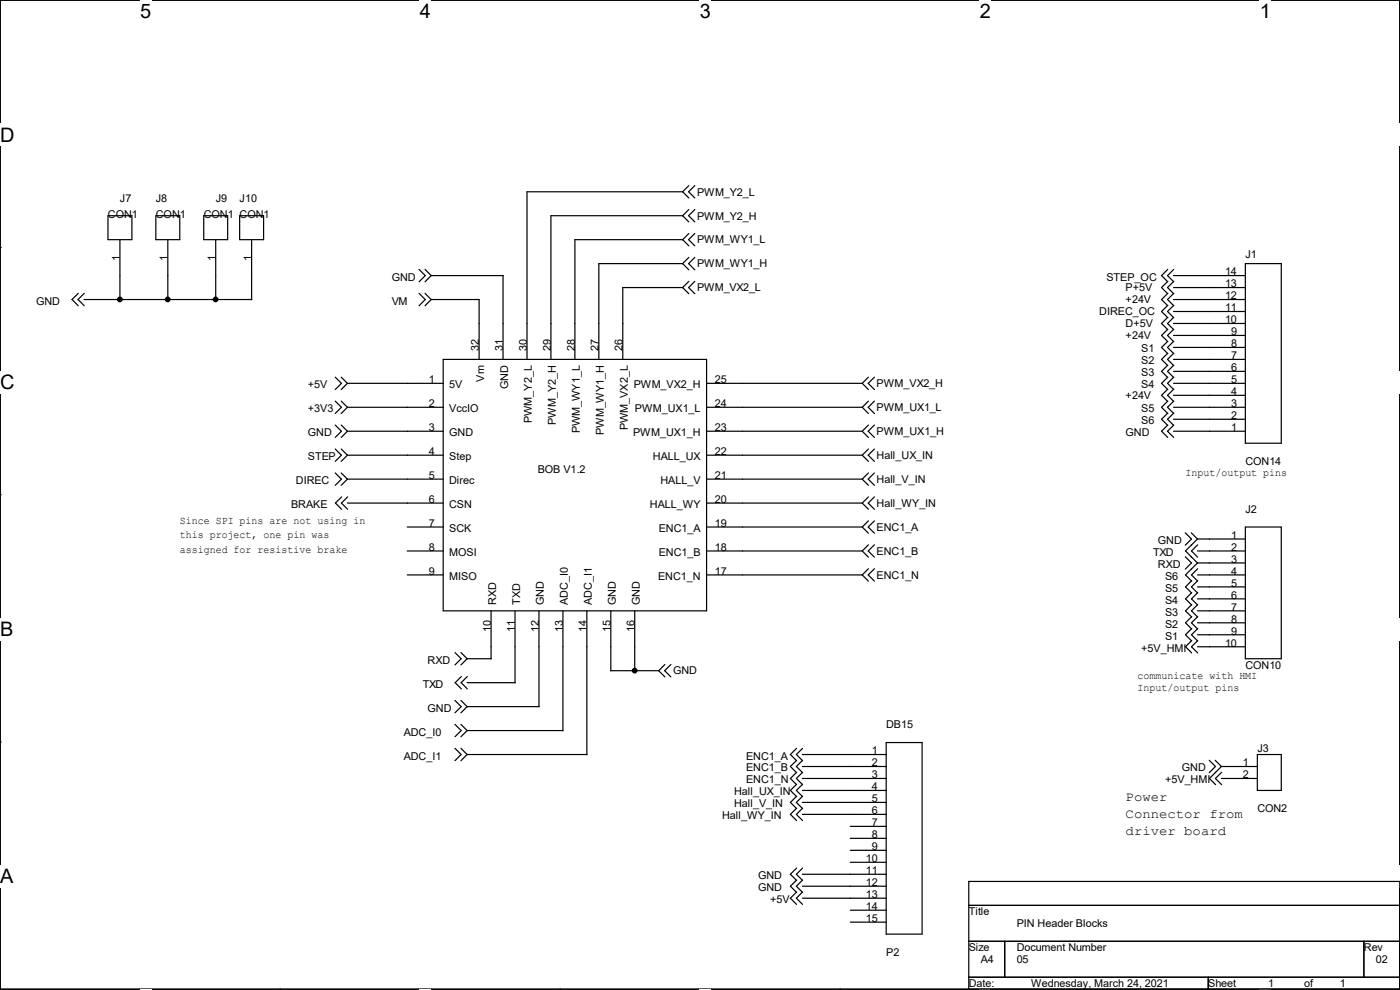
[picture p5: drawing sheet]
<svg xmlns="http://www.w3.org/2000/svg" width="297mm" height="210mm" viewBox="0 0 297 210" stroke-linecap="round" stroke-linejoin="round" font-family="sans-serif">
<path d="M0 0h297v209.8h-297z" fill="none" stroke="#000" stroke-width=".25"/>
<g fill="#fff">
<path d="M29.7 0h2.4v4.8h-2.4z"/>
<path d="M29.7 209.8h2.4v.2h-2.4z"/>
</g>
<path d="M59.4 0h.1M59.4 209.8h.1" fill="none" stroke="#000" stroke-width=".25"/>
<g fill="#fff">
<path d="M89.1 0h2.3v4.8h-2.3z"/>
<path d="M89.1 209.8h2.3v.2h-2.3z"/>
</g>
<path d="M118.8 0h.1M118.8 209.8h.1" fill="none" stroke="#000" stroke-width=".25"/>
<g fill="#fff">
<path d="M148.5 0h2.3v4.8h-2.3z"/>
<path d="M148.5 209.8h2.3v.2h-2.3z"/>
</g>
<path d="M178.2 0h.1M178.2 209.8h.1" fill="none" stroke="#000" stroke-width=".25"/>
<g fill="#fff">
<path d="M207.9 0h2.3v4.8h-2.3z"/>
<path d="M207.9 209.8h2.3v.2h-2.3z"/>
</g>
<path d="M237.6 0h.1M237.6 209.8h.1" fill="none" stroke="#000" stroke-width=".25"/>
<g fill="#fff">
<path d="M267.3 0h2.3v4.8h-2.3z"/>
<path d="M267.3 209.8h2.3v.2h-2.3z"/>
<path d="M0 26.2h3.1v4.8h-3.1z"/>
<path d="M297 26.2v4.8z"/>
<path d="M0 78.7h3.1v4.7h-3.1z"/>
<path d="M297 78.7v4.7z"/>
</g>
<path d="M0 52.5h.1M297 52.5h.1" fill="none" stroke="#000" stroke-width=".25"/>
<g fill="#fff">
<path d="M0 131.1h2.9v4.8h-2.9z"/>
<path d="M297 131.1v4.8z"/>
</g>
<path d="M0 104.9h.1M297 104.9h.1" fill="none" stroke="#000" stroke-width=".25"/>
<g fill="#fff">
<path d="M0 183.6h2.9v4.7h-2.9z"/>
<path d="M296.9 183.6h.1v4.7h-.1z"/>
</g>
<g fill="none" stroke="#000" stroke-width=".25">
<path d="M146.1 39.4l-1.3 1.3M147.4 39.4l-1.3 1.3 1.3 1.3M22.9 45.8h5.1v5h-5.1zM25.4 50.8v12.8M33.1 45.8h5v5h-5zM35.6 50.8v12.8M43.2 45.8h5.1v5h-5.1zM45.8 50.8v12.8M50.8 45.8h5.1v5h-5.1zM53.4 50.8v12.8M88.9 57.1l1.3 1.4-1.3 1.3M90.2 57.1l1.3 1.4"/>
<path d="M91.5 58.5l-1.3 1.3M91.5 58.5h15.3M106.7 58.5v17.7M144.8 55.9l1.3 1.3M144.8 50.8l1.3 1.4M144.8 45.8l1.3 1.3M144.8 40.7l1.3 1.3M144.9 45.8h-28v30.4M144.9 50.8h-22.9v25.4M144.9 55.9h-17.9v20.3M144.9 40.7h-33.1v35.5M146.1 59.7l-1.3 1.3"/>
<path d="M146.1 54.6l-1.3 1.3M146.1 49.5l-1.3 1.3M146.1 44.4l-1.3 1.4M147.4 59.7l-1.3 1.3 1.3 1.3M147.4 54.6l-1.3 1.3 1.3 1.3M147.4 49.5l-1.3 1.3 1.3 1.4M147.4 44.4l-1.3 1.4 1.3 1.3M247.7 57.1l-1.3 1.4 1.3 1.3M247.7 59.7l-1.3 1.3 1.3 1.3M249 58.5h15.2M249 57.1l-1.3 1.4 1.3 1.3M249 59.7l-1.3 1.3 1.3 1.3"/>
<path d="M264.2 55.9h7.6v38.1h-7.6zM16.6 62.2l-1.3 1.3 1.3 1.4M17.8 63.5h35.6M17.9 62.2l-1.3 1.3 1.3 1.4M88.9 62.2l1.3 1.3-1.3 1.4M90.2 62.2l1.3 1.3M91.5 63.5l-1.3 1.4M91.5 63.5h10.2M94 76.2h55.9v53.4h-55.9zM101.6 63.5v12.7M144.8 61l1.3 1.3M144.9 61h-12.8v15.2"/>
<path d="M247.7 62.2l-1.3 1.3 1.3 1.4M247.7 64.8l-1.3 1.3 1.3 1.3M247.7 67.3l-1.3 1.3 1.3 1.3M247.7 69.8l-1.3 1.4 1.3 1.3M247.7 72.4l-1.3 1.3 1.3 1.3M247.7 74.9l-1.3 1.3 1.3 1.4M247.7 77.5l-1.3 1.3 1.3 1.3M249 76.2h15.2M249 78.8h15.2M249 73.7h15.2M249 71.2h15.2M249 68.6h15.2"/>
<path d="M249 66.1h15.2M249 63.5h15.2M249 61h15.2M249 62.2l-1.3 1.3 1.3 1.4M249 64.8l-1.3 1.3 1.3 1.3M249 67.3l-1.3 1.3 1.3 1.3M249 69.8l-1.3 1.4 1.3 1.3M249 72.4l-1.3 1.3 1.3 1.3M249 74.9l-1.3 1.3 1.3 1.4M249 77.5l-1.3 1.3 1.3 1.3M71.1 90.2l1.3 1.3-1.3 1.3M71.1 95.2l1.3 1.4-1.3 1.3"/>
<path d="M71.1 85.1l1.3 1.3-1.3 1.3M71.1 80l1.3 1.3-1.3 1.3M72.4 90.2l1.3 1.3M72.4 95.2l1.3 1.4M72.4 85.1l1.3 1.3M72.4 80l1.3 1.3M73.7 91.5l-1.3 1.3M73.7 96.6l-1.3 1.3M73.7 86.4l-1.3 1.3M73.7 81.3l-1.3 1.3M73.7 81.3h20.3M73.7 86.4h20.3"/>
<path d="M73.7 91.5h20.3M73.7 96.6h20.3M149.9 81.3h33.1M149.9 86.4h33.1M149.9 91.5h33.1M149.9 96.6h33.1M184.2 80l-1.3 1.3 1.3 1.3M184.2 85.1l-1.3 1.3 1.3 1.3M184.2 90.2l-1.3 1.3 1.3 1.3M184.2 95.2l-1.3 1.4 1.3 1.3M185.5 80l-1.3 1.3 1.3 1.3M185.5 85.1l-1.3 1.3 1.3 1.3"/>
<path d="M185.5 90.2l-1.3 1.3 1.3 1.3M185.5 95.2l-1.3 1.4 1.3 1.3M247.7 80l-1.3 1.3 1.3 1.3M247.7 82.5l-1.3 1.4 1.3 1.3M247.7 85.1l-1.3 1.3 1.3 1.3M247.7 87.6l-1.3 1.3 1.3 1.4M247.7 90.2l-1.3 1.3 1.3 1.3M249 81.3h15.2M249 86.4h15.2M249 91.5h15.2M249 88.9h15.2M249 83.9h15.2"/>
<path d="M249 80l-1.3 1.3 1.3 1.3M249 82.5l-1.3 1.4 1.3 1.3M249 85.1l-1.3 1.3 1.3 1.3M249 87.6l-1.3 1.3 1.3 1.4M249 90.2l-1.3 1.3 1.3 1.3M71.1 100.3l1.3 1.3-1.3 1.4M72.4 100.3l1.3 1.3M72.5 105.4l-1.3 1.3 1.3 1.3M73.7 101.6l-1.3 1.4M73.7 101.6h20.3M73.7 106.7h20.3M73.7 105.4l-1.3 1.3 1.3 1.3"/>
<path d="M86.4 111.8h7.6M86.4 116.9h7.6M149.9 111.8h33.1M149.9 116.9h33.1M149.9 101.6h33.1M149.9 106.7h33.1M184.2 110.5l-1.3 1.3 1.3 1.3M184.2 115.6l-1.3 1.3 1.3 1.3M184.2 100.3l-1.3 1.3 1.3 1.4M184.2 105.4l-1.3 1.3 1.3 1.3M185.5 110.5l-1.3 1.3 1.3 1.3M185.5 115.6l-1.3 1.3 1.3 1.3"/>
<path d="M185.5 100.3l-1.3 1.3 1.3 1.4M185.5 105.4l-1.3 1.3 1.3 1.3M251.5 118.1l1.3 1.3-1.3 1.3M251.5 113l1.3 1.3-1.3 1.4M252.7 113l1.3 1.3M254 119.4l-2.5 2.6 1.3 1.3M254 114.3l-2.5 2.6 2.5 2.5M254 114.3h10.2M254 116.9h10.2M254 119.4h10.2M254.1 115.6l-1.3 1.3 1.3 1.3M264.2 111.8h7.6v27.9h-7.6z"/>
<path d="M86.4 122h7.6M96.5 138.4l1.3 1.3-1.3 1.4M97.8 138.4l1.3 1.3M99.1 139.7l-1.3 1.4M99.1 139.7h5.1M104.2 129.6v10.2M109.3 129.6v15.3M114.3 129.6v20.3M119.4 129.6v25.4M124.5 129.6v30.5M129.6 129.6v12.7h10.2M134.7 129.6v12.7"/>
<path d="M149.9 122h33.1M184.2 120.6l-1.3 1.4 1.3 1.3M185.5 120.6l-1.3 1.4 1.3 1.3M252.8 135.9l-1.3 1.3 1.3 1.3M252.8 123.2l-1.3 1.3 1.3 1.3M252.8 128.3l-1.3 1.3 1.3 1.3M252.8 125.7l-1.3 1.3 1.3 1.4M252.8 133.3l-1.3 1.4 1.3 1.3M252.8 130.8l-1.3 1.3 1.3 1.3M254 122h10.2M254 124.5h10.2M254 127h10.2"/>
<path d="M254 129.6h10.2M254 132.1h10.2M254 134.7h10.2M254 137.2h10.2M254.1 135.9l-1.3 1.3 1.3 1.3M254.1 123.2l-1.3 1.3 1.3 1.3M254.1 128.3l-1.3 1.3 1.3 1.3M254.1 125.7l-1.3 1.3 1.3 1.4M254.1 133.3l-1.3 1.4 1.3 1.3M254.1 130.8l-1.3 1.3 1.3 1.3M254.1 120.6l-1.3 1.4 1.3 1.3M0 157.4h.1"/>
<path d="M96.5 148.6l1.3 1.3-1.3 1.3M96.5 153.7l1.3 1.3-1.3 1.3M96.5 158.7l1.3 1.4-1.3 1.3M97.8 148.6l1.3 1.3M97.8 153.7l1.3 1.3M97.8 158.7l1.3 1.4M97.9 143.5l-1.3 1.3 1.3 1.3M99.1 149.9l-1.3 1.3M99.1 155l-1.3 1.3M99.1 149.9h15.3M99.1 155h20.4M99.1 144.8h10.2"/>
<path d="M99.1 143.5l-1.3 1.3 1.3 1.3M141.1 141l-1.4 1.3 1.4 1.3M142.3 141l-1.3 1.3 1.3 1.3M169 158.7l-1.3 1.4 1.3 1.3M170.3 158.7l-1.3 1.4 1.3 1.3M188 157.5h7.6v40.7h-7.6zM297 157.4h.1M99.1 160.1l-1.3 1.3M99.1 160.1h25.4M169 168.9l-1.3 1.3 1.3 1.3M169 161.3l-1.3 1.3 1.3 1.3M169 163.8l-1.3 1.3 1.3 1.4"/>
<path d="M169 166.4l-1.3 1.3 1.3 1.3M169 171.4l-1.3 1.4 1.3 1.3M170.2 160.1h17.8M170.2 162.6h17.8M170.2 165.1h17.8M170.2 167.7h17.8M170.2 170.2h17.8M170.2 172.8h17.8M170.3 166.4l-1.3 1.3 1.3 1.3M170.3 168.9l-1.3 1.3 1.3 1.3M170.3 161.3l-1.3 1.3 1.3 1.3M170.3 163.8l-1.3 1.3 1.3 1.4"/>
<path d="M170.3 171.4l-1.3 1.4 1.3 1.3M180.4 175.3h7.6M180.4 177.8h7.6M256.5 161.3l1.4 1.3-1.4 1.3M257.8 161.3l1.3 1.3M259.1 162.6l-2.5 2.5 1.3 1.4M259.1 162.6h7.6M259.1 165.1h7.6M259.2 163.8l-1.3 1.3 1.3 1.4M266.7 160.1h5.1v7.6h-5.1zM169 186.7l-1.3 1.3 1.3 1.3M169 189.2l-1.3 1.3 1.3 1.4"/>
<path d="M169 184.1l-1.3 1.4 1.3 1.3M170.2 185.5h17.8M170.2 188h17.8M170.2 190.5h17.8M170.3 186.7l-1.3 1.3 1.3 1.3M170.3 189.2l-1.3 1.3 1.3 1.4M170.3 184.1l-1.3 1.4 1.3 1.3M180.4 180.4h7.6M180.4 182.9h7.6M180.4 193.1h7.6M180.4 195.6h7.6M205.5 187h91.5v22.8h-91.5z"/>
<path d="M205.5 192.1h91.5M205.5 199.7h91.5M213.1 199.7v7.6M289.3 199.7v7.6M205.5 207.3h91.5M256.3 207.3v2.5"/>
</g>
<g fill="#000" stroke="#000" stroke-width=".25">
<circle cx="25.4" cy="63.5" r=".49"/>
<circle cx="35.6" cy="63.5" r=".49"/>
<circle cx="45.7" cy="63.5" r=".49"/>
<circle cx="134.6" cy="142.3" r=".49"/>
</g>
<g font-size="4.2">
<text x="29.7" y="3.9">5</text>
<text x="89.1" y="3.9">4</text>
<text x="148.5" y="3.9">3</text>
<text x="207.9" y="3.9">2</text>
<text x="267.3" y="3.9">1</text>
<text x="0" y="30.1">D</text>
<text x="0" y="82.5">C</text>
<text x="0" y="135">B</text>
<text x="0" y="187.4">A</text>
<text x="297" y="187.4">A</text>
</g>
<g font-size="2.8">
<text x="238.8" y="169.9">Power</text>
<text x="238.8" y="173.5">Connector from</text>
<text x="238.8" y="177">driver board</text>
</g>
<g font-size="2.3">
<text x="147.9" y="41.5">PWM_Y2_L</text>
<text x="22.9" y="46.3">CON1</text>
<text x="25.4" y="42.8">J7</text>
<text x="33.1" y="42.8">J8</text>
<text x="33.1" y="46.3">CON1</text>
<text x="43.2" y="46.3">CON1</text>
<text x="45.8" y="42.8">J9</text>
<text x="50.8" y="42.8">J10</text>
<text x="50.8" y="46.3">CON1</text>
<text x="147.9" y="46.6">PWM_Y2_H</text>
<text x="147.9" y="51.6">PWM_WY1_L</text>
<text x="25.4" y="55.3" transform="rotate(-90 25.4 55.3)">1</text>
<text x="35.6" y="55.3" transform="rotate(-90 35.6 55.3)">1</text>
<text x="45.7" y="55.3" transform="rotate(-90 45.7 55.3)">1</text>
<text x="53.3" y="55.3" transform="rotate(-90 53.3 55.3)">1</text>
<text x="83.1" y="59.5">GND</text>
<text x="147.9" y="56.7">PWM_WY1_H</text>
<text x="234.7" y="59.5">STEP_OC</text>
<text x="259.9" y="58.4">14</text>
<text x="264.2" y="54.7">J1</text>
<text x="7.7" y="64.6">GND</text>
<text x="83.1" y="64.6">VM</text>
<text x="147.9" y="61.8">PWM_VX2_L</text>
<text x="238.8" y="64.3">+24V</text>
<text x="238.8" y="61.8">P+5V</text>
<text x="259.9" y="63.5">12</text>
<text x="259.9" y="61">13</text>
<text x="233.2" y="66.9">DIREC_OC</text>
<text x="238.8" y="69.4">D+5V</text>
<text x="238.8" y="72">+24V</text>
<text x="259.9" y="68.6">10</text>
<text x="259.9" y="66">11</text>
<text x="261.2" y="71.1">9</text>
<text x="101.6" y="74.5" transform="rotate(-90 101.6 74.5)">32</text>
<text x="106.7" y="74.5" transform="rotate(-90 106.7 74.5)">31</text>
<text x="111.8" y="74.5" transform="rotate(-90 111.8 74.5)">30</text>
<text x="116.8" y="74.5" transform="rotate(-90 116.8 74.5)">29</text>
<text x="121.9" y="74.5" transform="rotate(-90 121.9 74.5)">28</text>
<text x="127" y="74.5" transform="rotate(-90 127 74.5)">27</text>
<text x="132.1" y="74.5" transform="rotate(-90 132.1 74.5)">26</text>
<text x="242.1" y="74.8">S1</text>
<text x="242.1" y="77.3">S2</text>
<text x="261.2" y="76.2">7</text>
<text x="261.2" y="73.7">8</text>
<text x="65.3" y="82.4">+5V</text>
<text x="91" y="81.3">1</text>
<text x="95.3" y="82.4">5V</text>
<text x="102.7" y="80.9" transform="rotate(-90 102.7 80.9)">Vm</text>
<text x="107.8" y="82.6" transform="rotate(-90 107.8 82.6)">GND</text>
<text x="134.5" y="82.4">PWM_VX2_H</text>
<text x="151.7" y="81.3">25</text>
<text x="186" y="82.1">PWM_VX2_H</text>
<text x="242.1" y="79.8">S3</text>
<text x="242.1" y="82.4">S4</text>
<text x="261.2" y="83.8">4</text>
<text x="261.2" y="81.3">5</text>
<text x="261.2" y="78.7">6</text>
<text x="65.3" y="87.5">+3V3</text>
<text x="91" y="86.4">2</text>
<text x="95.3" y="87.5">VccIO</text>
<text x="112.9" y="89.7" transform="rotate(-90 112.9 89.7)">PWM_Y2_L</text>
<text x="134.7" y="87.5">PWM_UX1_L</text>
<text x="151.7" y="86.4">24</text>
<text x="186" y="87.2">PWM_UX1_L</text>
<text x="238.8" y="84.7">+24V</text>
<text x="242.1" y="87.5">S5</text>
<text x="261.2" y="88.9">2</text>
<text x="261.2" y="86.4">3</text>
<text x="65.3" y="92.5">GND</text>
<text x="91" y="91.4">3</text>
<text x="95.3" y="92.5">GND</text>
<text x="117.9" y="90.1" transform="rotate(-90 117.9 90.1)">PWM_Y2_H</text>
<text x="123" y="91.9" transform="rotate(-90 123 91.9)">PWM_WY1_L</text>
<text x="128.1" y="92.2" transform="rotate(-90 128.1 92.2)">PWM_WY1_H</text>
<text x="133.2" y="91.2" transform="rotate(-90 133.2 91.2)">PWM_VX2_L</text>
<text x="134.3" y="92.5">PWM_UX1_H</text>
<text x="151.7" y="91.4">23</text>
<text x="186" y="92.3">PWM_UX1_H</text>
<text x="238.8" y="92.5">GND</text>
<text x="242.1" y="90">S6</text>
<text x="261.2" y="91.4">1</text>
<text x="65.3" y="97.6">STEP</text>
<text x="91" y="96.5">4</text>
<text x="91" y="101.6">5</text>
<text x="95.3" y="97.6">Step</text>
<text x="114.1" y="100.4">BOB V1.2</text>
<text x="138.5" y="97.6">HALL_UX</text>
<text x="151.7" y="101.6">21</text>
<text x="151.7" y="96.5">22</text>
<text x="186" y="97.4">Hall_UX_IN</text>
<text x="251.5" y="101">Input/output pins</text>
<text x="264.2" y="98.6">CON14</text>
<text x="61.8" y="107.8">BRAKE</text>
<text x="62.8" y="102.7">DIREC</text>
<text x="91" y="106.7">6</text>
<text x="95.3" y="102.7">Direc</text>
<text x="95.3" y="107.8">CSN</text>
<text x="137.9" y="107.8">HALL_WY</text>
<text x="140.1" y="102.7">HALL_V</text>
<text x="151.7" y="106.7">20</text>
<text x="186" y="102.4">Hall_V_IN</text>
<text x="186" y="107.5">Hall_WY_IN</text>
<text x="38.1" y="111.1">Since SPI pins are not using in</text>
<text x="91" y="111.8">7</text>
<text x="95.3" y="112.9">SCK</text>
<text x="139.7" y="112.9">ENC1_A</text>
<text x="151.7" y="111.8">19</text>
<text x="186" y="112.6">ENC1_A</text>
<text x="264.2" y="108.8">J2</text>
<text x="38.1" y="114.2">this project, one pin was</text>
<text x="38.1" y="117.2">assigned for resistive brake</text>
<text x="91" y="116.8">8</text>
<text x="95.3" y="117.9">MOSI</text>
<text x="139.7" y="117.9">ENC1_B</text>
<text x="151.7" y="116.8">18</text>
<text x="186" y="117.7">ENC1_B</text>
<text x="244.6" y="117.9">TXD</text>
<text x="245.7" y="115.4">GND</text>
<text x="261.2" y="114.3">1</text>
<text x="261.2" y="116.8">2</text>
<text x="261.2" y="119.4">3</text>
<text x="91" y="121.9">9</text>
<text x="95.3" y="123">MISO</text>
<text x="139.6" y="123">ENC1_N</text>
<text x="151.7" y="121.9">17</text>
<text x="186" y="122.8">ENC1_N</text>
<text x="245.7" y="120.5">RXD</text>
<text x="247.2" y="125.6">S5</text>
<text x="247.2" y="123">S6</text>
<text x="261.2" y="121.9">4</text>
<text x="261.2" y="124.5">5</text>
<text x="105.2" y="128.3" transform="rotate(-90 105.2 128.3)">RXD</text>
<text x="110.3" y="128.3" transform="rotate(-90 110.3 128.3)">TXD</text>
<text x="115.4" y="128.3" transform="rotate(-90 115.4 128.3)">GND</text>
<text x="120.5" y="128.3" transform="rotate(-90 120.5 128.3)">ADC_I0</text>
<text x="125.6" y="128.3" transform="rotate(-90 125.6 128.3)">ADC_I1</text>
<text x="130.6" y="128.3" transform="rotate(-90 130.6 128.3)">GND</text>
<text x="135.7" y="128.3" transform="rotate(-90 135.7 128.3)">GND</text>
<text x="247.2" y="130.6">S3</text>
<text x="247.2" y="128.1">S4</text>
<text x="261.2" y="127">6</text>
<text x="261.2" y="129.5">7</text>
<text x="104.1" y="134" transform="rotate(-90 104.1 134)">10</text>
<text x="109.2" y="134" transform="rotate(-90 109.2 134)">11</text>
<text x="114.3" y="134" transform="rotate(-90 114.3 134)">12</text>
<text x="119.4" y="134" transform="rotate(-90 119.4 134)">13</text>
<text x="124.5" y="134" transform="rotate(-90 124.5 134)">14</text>
<text x="129.5" y="134" transform="rotate(-90 129.5 134)">15</text>
<text x="134.6" y="134" transform="rotate(-90 134.6 134)">16</text>
<text x="247.2" y="135.7">S1</text>
<text x="247.2" y="133.2">S2</text>
<text x="259.9" y="137.2">10</text>
<text x="261.2" y="132.1">8</text>
<text x="261.2" y="134.6">9</text>
<text x="90.7" y="140.8">RXD</text>
<text x="142.8" y="143.1">GND</text>
<text x="242.1" y="138.3">+5V_HMI</text>
<text x="264.2" y="141.8">CON10</text>
<text x="89.7" y="145.9">TXD</text>
<text x="241.3" y="144.1">communicate with HMI</text>
<text x="241.3" y="146.7">Input/output pins</text>
<text x="90.7" y="151">GND</text>
<text x="188" y="154.5">DB15</text>
<text x="85.6" y="156">ADC_I0</text>
<text x="85.6" y="161.1">ADC_I1</text>
<text x="158.3" y="161.1">ENC1_A</text>
<text x="185" y="160">1</text>
<text x="266.7" y="159.6">J3</text>
<text x="158.3" y="163.7">ENC1_B</text>
<text x="158.3" y="166.2">ENC1_N</text>
<text x="185" y="162.6">2</text>
<text x="185" y="165.1">3</text>
<text x="185" y="167.6">4</text>
<text x="247.2" y="166.2">+5V_HMI</text>
<text x="250.7" y="163.7">GND</text>
<text x="263.7" y="162.6">1</text>
<text x="263.7" y="165.1">2</text>
<text x="153.2" y="173.8">Hall_WY_IN</text>
<text x="155.7" y="168.7">Hall_UX_IN</text>
<text x="155.7" y="171.3">Hall_V_IN</text>
<text x="185" y="170.2">5</text>
<text x="185" y="172.7">6</text>
<text x="266.7" y="172.3">CON2</text>
<text x="185" y="175.3">7</text>
<text x="185" y="177.8">8</text>
<text x="183.7" y="182.9">10</text>
<text x="183.7" y="185.4">11</text>
<text x="185" y="180.3">9</text>
<text x="160.8" y="189.1">GND</text>
<text x="160.8" y="186.5">GND</text>
<text x="163.4" y="191.6">+5V</text>
<text x="183.7" y="188">12</text>
<text x="183.7" y="190.5">13</text>
<text x="183.7" y="193">14</text>
<text x="183.7" y="195.6">15</text>
<text x="205.5" y="194.1">Title</text>
<text x="215.7" y="196.7">PIN Header Blocks</text>
<text x="188" y="202.8">P2</text>
<text x="205.5" y="201.8">Size</text>
<text x="215.7" y="201.8">Document Number</text>
<text x="289.3" y="201.8">Rev</text>
<text x="205.5" y="209.4">Date:</text>
<text x="208.1" y="204.3">A4</text>
<text x="215.7" y="204.3">05</text>
<text x="218.7" y="209.4">Wednesday, March 24, 2021</text>
<text x="256.3" y="209.4">Sheet</text>
<text x="269" y="209.4">1</text>
<text x="276.7" y="209.4">of</text>
<text x="284.3" y="209.4">1</text>
<text x="291.9" y="204.3">02</text>
</g>
</svg>
